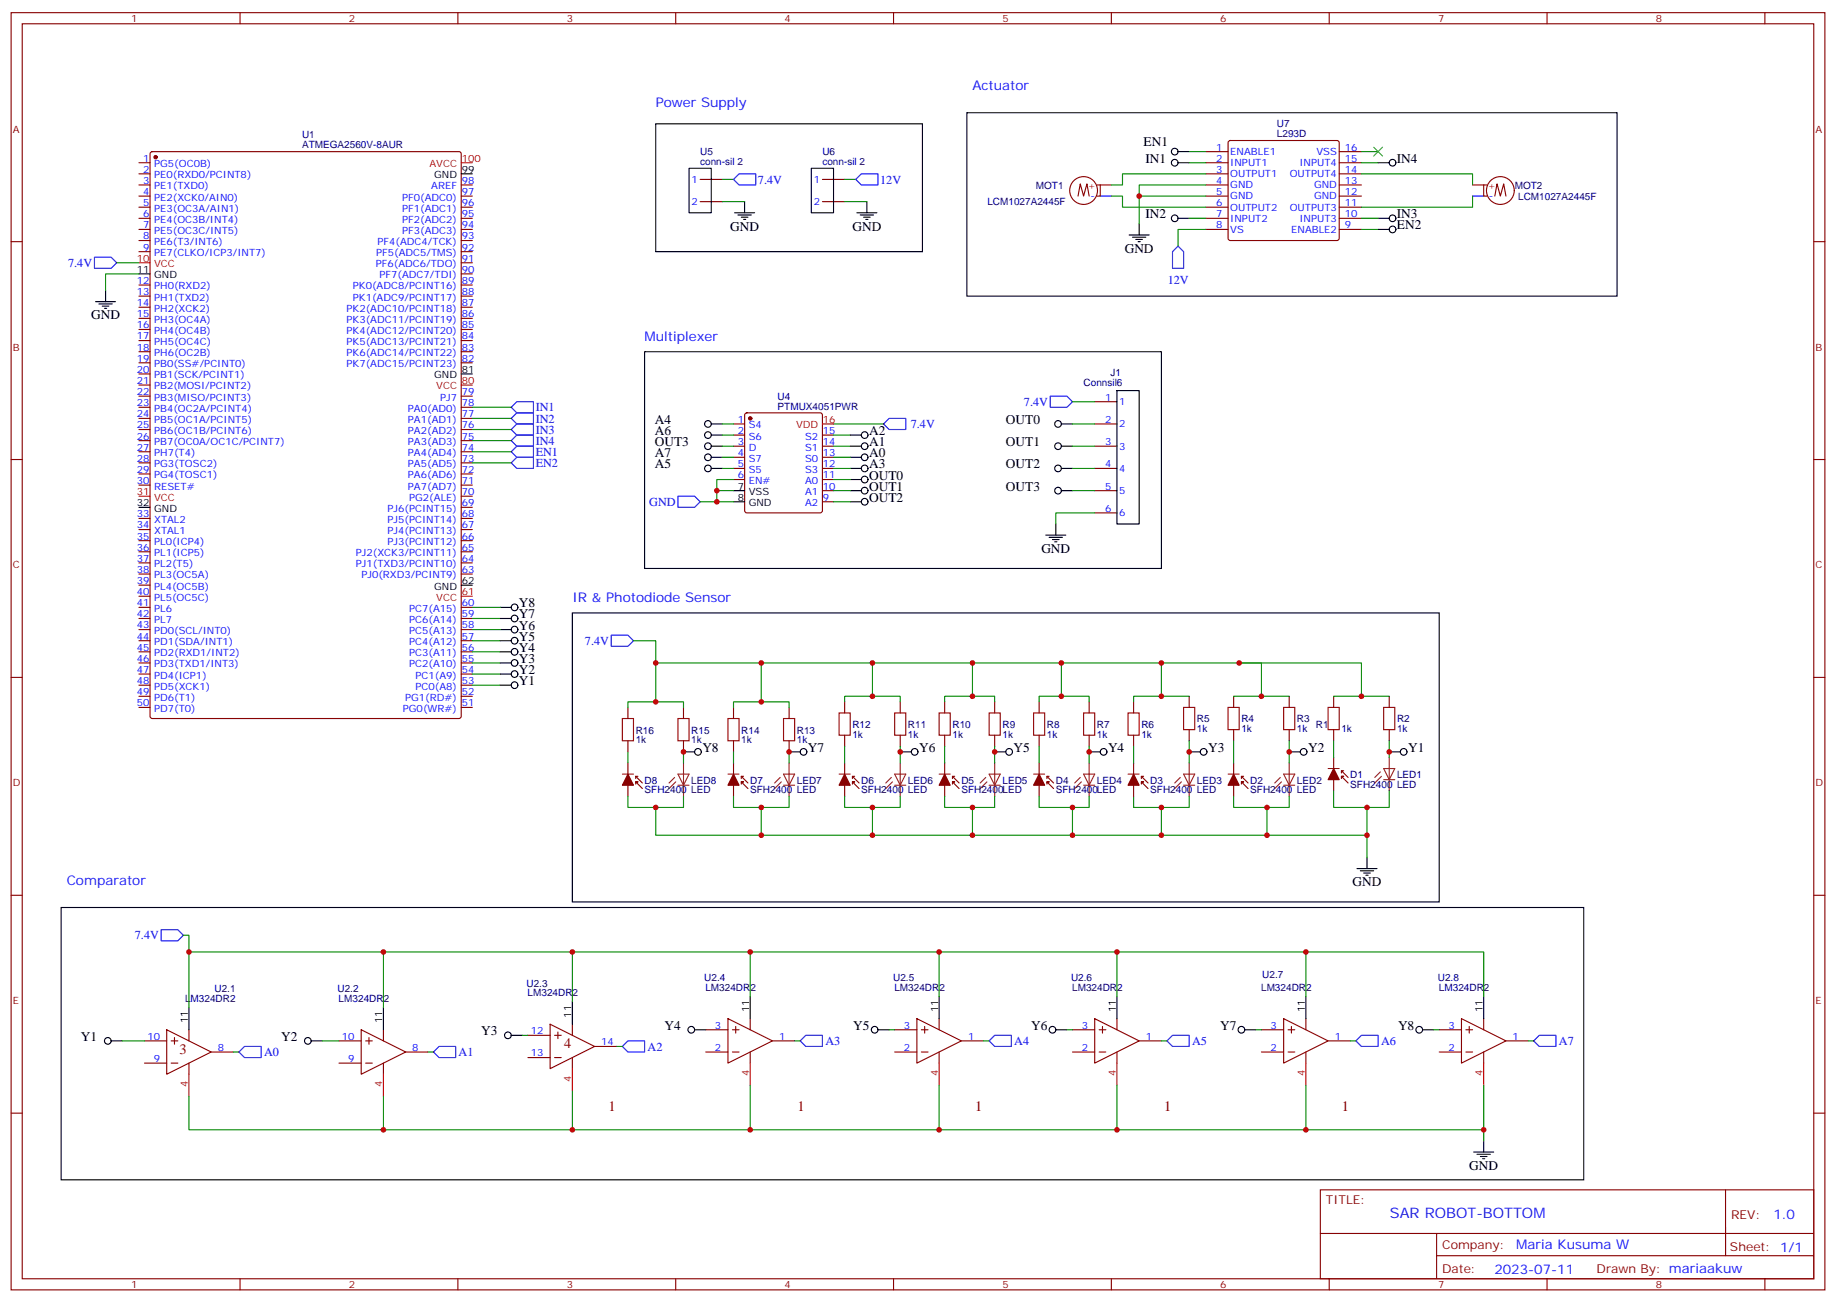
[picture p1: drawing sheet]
<svg xmlns="http://www.w3.org/2000/svg" width="583mm" height="413mm" viewBox="0 0 583 413" stroke-linecap="round" stroke-linejoin="round" font-family="sans-serif">
<g fill="none" stroke="#870000" stroke-width=".35">
<path d="M3.5 4h575.8v405.4h-575.8zM7.1 7.5h568.6v398.3h-568.6zM76.2 4v3.5M145.3 4v3.5M214.5 4v3.5M283.6 4v3.5M352.8 4v3.5M421.9 4v3.5M491.1 4v3.5M560.2 4v3.5M44.1 51.6h3.5M44.1 55.2h3.5"/>
<path d="M44.1 58.7h3.5M47.9 48.3l.4-.2h97.4l.6 .4 .1 178.8-.5 .7h-97.6l-.6-.4-.1-178.8zM146.4 58.7h3.5M222.2 56.9h7.1M261.1 56.9h7M348.2 58.7h1v3.5h-1M382.8 51.6h7M382.8 55.2h7M382.8 58.7h7M382.8 48.1h7M390.1 44.8l.4-.2h33.9l.5 .2 .2 .5v30.3l-.2 .5-.5 .2h-33.9l-.5-.2-.2-.5v-30.3zM425.1 51.6h7.1"/>
<path d="M425.1 55.2h7.1M425.1 58.7h7.1M425.1 48.1h7.1M472 58.7h-1v3.5h1M3.5 76.7h3.6M44.1 62.2h3.5M44.1 65.8h3.5M44.1 69.3h3.5M44.1 72.8h3.5M44.1 76.3h3.5M44.1 79.9h3.5M146.4 62.2h3.5"/>
<path d="M146.4 65.8h3.5M146.4 69.3h3.5M146.4 72.8h3.5M146.4 76.3h3.5M146.4 79.9h3.5M222.2 64h7.1M261.1 64h7M342.2 62.2l.7-3.9 1.1 3.9 1-3.9 .7 3.9M382.8 62.2h7M382.8 65.8h7M382.8 69.3h7M382.8 72.8h7"/>
<path d="M425.1 62.2h7.1M425.1 65.8h7.1M425.1 69.3h7.1M425.1 72.8h7.1M474.5 62.2l.7-3.9 1 3.9 1.1-3.9 .7 3.9M575.7 76.7h3.6M44.1 90.5h3.5M44.1 94h3.5M44.1 97.5h3.5M146.4 90.5h3.5M146.4 94h3.5M146.4 97.5h3.5"/>
<path d="M146.4 86.9h3.5M146.4 83.4h3.5M44.1 101h3.5M44.1 104.6h3.5M44.1 108.1h3.5M44.1 111.6h3.5M44.1 115.1h3.5M44.1 118.7h3.5M146.4 101h3.5M146.4 104.6h3.5M146.4 108.1h3.5M146.4 111.6h3.5"/>
<path d="M146.4 115.1h3.5M44.1 122.2h3.5M44.1 125.7h3.5M44.1 129.3h3.5M44.1 132.8h3.5M44.1 136.3h3.5M44.1 139.8h3.5M146.4 125.7h3.5M146.4 129.3h3.5M146.4 132.8h3.5M146.4 136.3h3.5M146.4 139.8h3.5"/>
<path d="M232.8 134.5h3.6M232.8 138.1h3.6M236.6 131.2l.5-.2h23.2l.5 .2 .3 .5v30.4l-.3 .5-.5 .2h-23.2l-.5-.3-.2-.4v-30.4zM261.1 138.1h3.5M347.5 134.5h7M347.5 127.5h7M3.5 145.8h3.6M44.1 143.4h3.5M44.1 146.9h3.5M44.1 150.4h3.5M44.1 154h3.5M146.4 143.4h3.5"/>
<path d="M146.4 146.9h3.5M146.4 150.4h3.5M146.4 154h3.5M146.4 157.5h3.5M232.8 141.6h3.6M232.8 145.1h3.6M232.8 148.7h3.6M232.8 152.2h3.6M261.1 141.6h3.5M261.1 145.1h3.5M261.1 148.7h3.5M261.1 152.2h3.5"/>
<path d="M261.1 159.2h3.5M261.1 155.7h3.5M347.5 141.6h7M347.5 148.7h7M347.5 155.7h7M575.7 145.8h3.6M44.1 164.5h3.5M44.1 168.1h3.5M44.1 171.6h3.5M44.1 175.1h3.5M44.1 178.6h3.5M146.4 164.5h3.5"/>
<path d="M146.4 168.1h3.5M146.4 171.6h3.5M146.4 175.1h3.5M146.4 178.6h3.5M146.4 161h3.5M347.5 162.8h7M44.1 182.2h3.5M44.1 185.7h3.5M44.1 189.2h3.5M44.1 192.8h3.5M44.1 196.3h3.5M44.1 199.8h3.5"/>
<path d="M146.4 182.2h3.5M146.4 192.8h3.5M146.4 196.3h3.5M146.4 199.8h3.5M3.5 215h3.6M44.1 203.3h3.5M44.1 206.9h3.5M44.1 210.4h3.5M44.1 213.9h3.5M44.1 217.5h3.5M146.4 203.3h3.5M146.4 206.9h3.5"/>
<path d="M146.4 210.4h3.5M146.4 213.9h3.5M146.4 217.5h3.5M575.7 215h3.6M44.1 221h3.5M44.1 224.5h3.5M146.4 221h3.5M146.4 224.5h3.5M199.3 224.5v3.5M199.3 235.1v3.5M217 224.5v3.5M217 235.1v3.5"/>
<path d="M232.8 224.5v3.5M232.8 235.1v3.5M250.5 224.5v3.5M250.5 235.1v3.5M268.1 222.7v3.6M268.1 233.3v3.6M285.8 222.7v3.6M285.8 233.3v3.6M299.9 222.7v3.6M299.9 233.3v3.6M315.7 222.7v3.6M315.7 233.3v3.6"/>
<path d="M329.8 222.7v3.6M329.8 233.3v3.6M345.7 222.7v3.6M345.7 233.3v3.6M359.8 222.7v3.6M359.8 233.3v3.6M377.5 221v3.5M377.5 231.6v3.5M391.6 221v3.5M391.6 231.6v3.5M409.2 221v3.5M409.2 231.6v3.5"/>
<path d="M423.3 221v3.5M423.3 231.6v3.5M441 221v3.5M441 231.6v3.5M3.5 284.1h3.6M575.7 284.1h3.6M45.9 337.4h7M45.9 330.3h7M52.9 326.8l14.1 7.1-14.1 7zM54.3 337.4h2.1M54.3 330.3h2.1M55.4 329.3v2.1"/>
<path d="M60 326.8v3.5M60 337.4v3.5M67 333.9h7.1M107.6 337.4h7.1M107.6 330.3h7.1M114.7 326.8l14.1 7.1-14.1 7zM116.1 337.4h2.1M116.1 330.3h2.1M117.1 329.3v2.1M121.7 326.8v3.5M121.7 337.4v3.5M128.8 333.9h7"/>
<path d="M167.6 335.6h7M167.6 328.6h7M174.6 325l14.1 7.1-14.1 7.1zM176 335.6h2.2M176 328.6h2.2M177.1 327.5v2.1M181.7 325v3.6M181.7 335.6v3.6M188.7 332.1h7.1M224 333.9h7.1M224 326.8h7.1M231.1 323.3l14.1 7-14.1 7.1z"/>
<path d="M232.5 333.9h2.1M232.5 326.8h2.1M233.5 325.8v2.1M238.1 323.3v3.5M238.1 333.9v3.5M245.2 330.3h7M284 333.9h7M284 326.8h7M291 323.3l14.2 7-14.2 7.1zM292.5 333.9h2.1M292.5 326.8h2.1M293.5 325.8v2.1"/>
<path d="M298.1 323.3v3.5M298.1 333.9v3.5M305.2 330.3h7M340.4 333.9h7.1M340.4 326.8h7.1M347.5 323.3l14.1 7-14.1 7.1zM348.9 333.9h2.1M348.9 326.8h2.1M350 325.8v2.1M354.5 323.3v3.5M354.5 333.9v3.5M361.6 330.3h7.1"/>
<path d="M400.4 333.9h7.1M400.4 326.8h7.1M407.5 323.3l14.1 7-14.1 7.1zM408.9 333.9h2.1M408.9 326.8h2.1M409.9 325.8v2.1M414.5 323.3v3.5M414.5 333.9v3.5M421.6 330.3h7M456.8 333.9h7.1M456.8 326.8h7.1M463.9 323.3l14.1 7-14.1 7.1z"/>
<path d="M465.3 333.9h2.1M465.3 326.8h2.1M466.4 325.8v2.1M471 323.3v3.5M471 333.9v3.5M478 330.3h7.1M3.5 353.3h3.6M575.7 353.3h3.6M419.1 377.6h156.6v28.2h-156.6zM547.7 377.6v20.9M419.1 391.5h156.5M456 398.5h119.6"/>
<path d="M456 391.5v14.1M76.2 405.8v3.6M145.3 405.8v3.6M214.5 405.8v3.6M283.6 405.8v3.6M352.8 405.8v3.6M421.9 405.8v3.6M491.1 405.8v3.6M560.2 405.8v3.6"/>
<circle cx="344" cy="60.5" r="4.4"/>
<circle cx="476.2" cy="60.5" r="4.4"/>
</g>
<g fill="#870000" stroke="#870000" stroke-width=".35">
<circle cx="49.4" cy="49.9" r=".53"/>
<circle cx="238.1" cy="132.8" r=".53"/>
</g>
<g fill="none" stroke="#f00" stroke-width=".35">
<path d="M146.4 51.6h3.5M349.2 58.7h3.6M467.4 58.7h3.6M44.1 83.4h3.5M146.4 122.2h3.5M261.1 134.5h3.5M44.1 157.5h3.5M146.4 189.2h3.5M181.7 339.2v7M238.1 337.4v7.1M298.1 337.4v7.1M354.5 337.4v7.1"/>
<path d="M414.5 337.4v7.1M471 337.4v7.1M60 340.9v7.1M121.7 340.9v7.1"/>
</g>
<g fill="none" stroke="#000" stroke-width=".35">
<path d="M208.1 39.3h84.7v40.6h-84.7zM306.9 35.8h206.4v58.2h-206.4zM146.4 55.2h3.5M218.7 53.4h7.1v14.1h-7.1zM257.5 53.4h7.1v14.1h-7.1zM373.9 51.6h3.6M373.9 48.1h3.6M437.4 51.6h3.6M233.2 67.5h6.3M234.2 68.2h4.3M235.3 68.9h2.1M236 69.6h.7"/>
<path d="M236.4 64v3.5M272 67.5h6.3M273 68.2h4.3M274.1 68.9h2.1M274.8 69.6h.7M275.2 64v3.5M358.4 74.6h6.4M359.5 75.3h4.2M360.5 76h2.2M361.2 76.7h.7M361.6 71v3.6M373.9 69.3h3.6"/>
<path d="M437.4 69.3h3.6M437.4 72.8h3.6M30.3 95.7h6.4M31.4 96.4h4.2M32.5 97.2h2.1M33.2 97.9h.7M33.5 92.2v3.5M44.1 86.9h3.5M146.4 118.7h3.5M204.6 111.6h164.1v68.8h-164.1zM225.8 134.5h3.5M225.8 138.1h3.5"/>
<path d="M269.9 138.1h3.5M336.9 134.5h3.5M354.5 124h7.1v42.3h-7.1zM225.8 141.6h3.5M225.8 145.1h3.5M225.8 148.7h3.5M232.8 155.7h3.6M232.8 159.2h3.6M269.9 155.7h3.5M269.9 159.2h3.5M269.9 141.6h3.5M269.9 145.1h3.5"/>
<path d="M269.9 148.7h3.5M269.9 152.2h3.5M336.9 155.7h3.5M336.9 141.6h3.5M336.9 148.7h3.5M44.1 161h3.5M332 169.8h6.3M333 170.5h4.3M334.1 171.2h2.1M334.8 171.9h.7M335.1 166.3v3.5M146.4 185.7h3.5"/>
<path d="M158.7 192.8h3.6M158.7 196.3h3.6M158.7 199.8h3.6M181.7 194.5h275.1v91.7h-275.1zM158.7 203.3h3.6M158.7 206.9h3.6M158.7 210.4h3.6M158.7 213.9h3.6M158.7 217.5h3.6M217 238.6h3.5M250.5 238.6h3.5M285.8 238.6h3.5"/>
<path d="M315.7 238.6h3.6M345.7 238.6h3.5M377.5 238.6h3.5M409.2 238.6h3.5M441 238.6h3.5M430.7 275.7h6.4M431.8 276.4h4.2M432.9 277.1h2.1M433.6 277.8h.7M433.9 272.1v3.6M19.4 288h483.3v86.4h-483.3zM60 319.8v7"/>
<path d="M121.7 319.8v7M181.7 318v7M238.1 316.2v7.1M298.1 316.2v7.1M354.5 316.2v7.1M414.5 316.2v7.1M471 316.2v7.1M35.3 330.3h3.5M98.8 330.3h3.5M162.3 328.6h3.5M220.5 326.8h3.5M278.7 326.8h3.5"/>
<path d="M335.1 326.8h3.6M395.1 326.8h3.5M451.6 326.8h3.5M467.8 365.6h6.3M468.8 366.3h4.3M469.9 367h2.1M470.6 367.7h.7M471 362.1v3.5"/>
<circle cx="372.9" cy="51.6" r="1.06"/>
<circle cx="372.9" cy="48.1" r="1.06"/>
<circle cx="442" cy="51.6" r="1.06"/>
<circle cx="372.9" cy="69.3" r="1.06"/>
<circle cx="442" cy="69.3" r="1.06"/>
<circle cx="442" cy="72.8" r="1.06"/>
<circle cx="224.7" cy="138.1" r="1.06"/>
<circle cx="224.7" cy="134.5" r="1.06"/>
<circle cx="274.5" cy="138.1" r="1.06"/>
<circle cx="335.8" cy="134.5" r="1.06"/>
<circle cx="224.7" cy="145.1" r="1.06"/>
<circle cx="224.7" cy="141.6" r="1.06"/>
<circle cx="224.7" cy="148.7" r="1.06"/>
<circle cx="274.5" cy="148.7" r="1.06"/>
<circle cx="274.5" cy="152.2" r="1.06"/>
<circle cx="274.5" cy="155.7" r="1.06"/>
<circle cx="274.5" cy="141.6" r="1.06"/>
<circle cx="274.5" cy="159.2" r="1.06"/>
<circle cx="274.5" cy="145.1" r="1.06"/>
<circle cx="335.8" cy="148.7" r="1.06"/>
<circle cx="335.8" cy="141.6" r="1.06"/>
<circle cx="335.8" cy="155.7" r="1.06"/>
<circle cx="163.3" cy="192.8" r="1.06"/>
<circle cx="163.3" cy="196.3" r="1.06"/>
<circle cx="163.3" cy="199.8" r="1.06"/>
<circle cx="163.3" cy="210.4" r="1.06"/>
<circle cx="163.3" cy="206.9" r="1.06"/>
<circle cx="163.3" cy="203.3" r="1.06"/>
<circle cx="163.3" cy="213.9" r="1.06"/>
<circle cx="163.3" cy="217.5" r="1.06"/>
<circle cx="221.5" cy="238.6" r="1.06"/>
<circle cx="255.1" cy="238.6" r="1.06"/>
<circle cx="290.3" cy="238.6" r="1.06"/>
<circle cx="320.3" cy="238.6" r="1.06"/>
<circle cx="350.3" cy="238.6" r="1.06"/>
<circle cx="382.1" cy="238.6" r="1.06"/>
<circle cx="413.8" cy="238.6" r="1.06"/>
<circle cx="445.6" cy="238.6" r="1.06"/>
<circle cx="34.2" cy="330.3" r="1.06"/>
<circle cx="97.7" cy="330.3" r="1.06"/>
<circle cx="161.2" cy="328.6" r="1.06"/>
<circle cx="219.4" cy="326.8" r="1.06"/>
<circle cx="277.6" cy="326.8" r="1.06"/>
<circle cx="334.1" cy="326.8" r="1.06"/>
<circle cx="394.1" cy="326.8" r="1.06"/>
<circle cx="450.5" cy="326.8" r="1.06"/>
</g>
<g fill="none" stroke="#8c2424" stroke-width=".35">
<path d="M214.1 246.7l-1.7 1.8M214.5 248.1l-2.1 2.2M215.2 249.2h3.5M215.2 245.7h3.5l-1.7 3.5zM217 242.1v10.6M247.6 246.7l-1.7 1.8M248 248.1l-2.1 2.2M248.7 249.2h3.5M248.7 245.7h3.5l-1.7 3.5zM250.5 242.1v10.6M282.9 246.7l-1.7 1.8M283.3 248.1l-2.1 2.2"/>
<path d="M284 249.2h3.5M284 245.7h3.5l-1.7 3.5zM285.8 242.1v10.6M312.9 246.7l-1.8 1.8M313.3 248.1l-2.2 2.2M314 249.2h3.5M314 245.7h3.5l-1.8 3.5zM315.7 242.1v10.6M342.9 246.7l-1.8 1.8M343.3 248.1l-2.2 2.2M344 249.2h3.5M344 245.7h3.5l-1.8 3.5z"/>
<path d="M345.7 242.1v10.6M374.6 246.7l-1.7 1.8M375 248.1l-2.1 2.2M375.7 249.2h3.5M375.7 245.7h3.5l-1.7 3.5zM377.5 242.1v10.6M406.4 246.7l-1.8 1.8M406.8 248.1l-2.2 2.2M407.5 245.7h3.5l-1.8 3.5zM407.5 249.2h3.5M409.2 242.1v10.6M438.1 245l-1.7 1.7"/>
<path d="M438.5 246.4l-2.1 2.1M439.2 243.9h3.5l-1.7 3.5zM439.2 247.4h3.5M441 240.4v10.6"/>
</g>
<g fill="none" stroke="#00f" stroke-width=".35">
<path d="M232.8 56.9l1.8-1.7h5.3v3.5h-5.3zM271.6 56.9l1.8-1.7h5.3v3.5h-5.3zM349.2 62.2h3.6M373.9 78.1l1.8 1.8v5.3h-3.5v-5.3zM467.4 62.2h3.6M30 81.6h5.3l1.7 1.8-1.7 1.8h-5.3zM162.3 129.3l1.7-1.8h5.3v3.5h-5.3zM162.3 136.3l1.7-1.8h5.3v3.6h-5.3zM164 131h5.3v3.5h-5.3l-1.7-1.7zM164 138.1h5.3v3.5h-5.3l-1.7-1.8zM280.5 134.5l1.7-1.7h5.3v3.5h-5.3zM333.4 125.7h5.3l1.7 1.8-1.7 1.8h-5.3z"/>
<path d="M162.3 143.4l1.7-1.8h5.3v3.5h-5.3zM164 145.1h5.3v3.6h-5.3l-1.7-1.8zM215.2 157.5h5.3l1.7 1.7-1.7 1.8h-5.3zM194 201.6h5.3l1.8 1.7-1.8 1.8h-5.3zM51.2 295.1h5.2l1.8 1.7-1.8 1.8h-5.2zM77.6 332.1h5.3v3.5h-5.3l-1.8-1.7zM139.3 332.1h5.3v3.5h-5.3l-1.7-1.7zM197.6 332.1l1.7-1.8h5.3v3.6h-5.3zM254 330.3l1.8-1.7h5.3v3.5h-5.3zM314 330.3l1.7-1.7h5.3v3.5h-5.3zM370.4 330.3l1.8-1.7h5.3v3.5h-5.3zM430.4 330.3l1.8-1.7h5.2v3.5h-5.2z"/>
<path d="M488.6 328.6h5.3v3.5h-5.3l-1.8-1.8z"/>
</g>
<g fill="none" stroke="#008700" stroke-width=".35">
<path d="M229.3 56.9h3.5M268.1 56.9h3.5M377.5 51.6h5.3M377.5 48.1h5.3M382.8 55.2h-26.5v3.5h-3.5M382.8 58.7h-21.2v12.3M432.2 55.2h35.2v3.5M432.2 51.6h5.2M432.2 48.1h5.2M229.3 64h7.1M268.1 64h7.1M352.8 62.2h3.5v3.6h26.5"/>
<path d="M361.6 62.2h21.2M377.5 69.3h5.3M382.8 72.8h-8.9v5.3M432.2 69.3h5.2M432.2 72.8h5.2M467.4 62.2v3.6h-35.2M37 83.4h7.1M44.1 86.9h-10.6v5.3M149.9 129.3h12.4M149.9 132.8h12.4M149.9 136.3h12.4M149.9 139.8h12.4"/>
<path d="M229.3 138.1h3.5M229.3 134.5h3.5M264.6 138.1h5.3M264.6 134.5h15.9M340.4 134.5h7.1M340.4 127.5h7.1M149.9 143.4h12.4M149.9 146.9h12.4M227.5 159.2h5.3M227.5 155.7h5.3M229.3 148.7h3.5M229.3 145.1h3.5"/>
<path d="M229.3 141.6h3.5M232.8 152.2h-5.3v7h-5.3M264.6 159.2h5.3M264.6 155.7h5.3M264.6 152.2h5.3M264.6 148.7h5.3M264.6 145.1h5.3M264.6 141.6h5.3M340.4 155.7h7.1M340.4 148.7h7.1M340.4 141.6h7.1M347.5 162.8h-12.4v3.5"/>
<path d="M149.9 199.8h8.8M149.9 196.3h8.8M149.9 192.8h8.8M149.9 217.5h8.8M149.9 213.9h8.8M149.9 210.4h8.8M149.9 206.9h8.8M149.9 203.3h8.8M201.1 203.3h7v7.1M241.7 210.4h35.2v10.6M276.9 210.4h31.8v10.6M308.7 210.4h28.2v10.6"/>
<path d="M336.9 210.4h31.8v10.6M368.7 210.4h31.7v10.6M393.3 210.4h38.9v10.6M199.3 224.5v-1.8h17.7v1.8M199.3 238.6v3.5M208.1 222.7v-12.3h33.6v12.3M217 238.6v3.5M232.8 224.5v-1.8h17.7v1.8M232.8 238.6v3.5M250.5 238.6v3.5M268.1 222.7v-1.7h17.7v1.7M268.1 236.9v5.2"/>
<path d="M285.8 236.9v5.2M299.9 222.7v-1.7h15.8v1.7M299.9 236.9v5.2M315.7 236.9v5.2M329.8 222.7v-1.7h15.9v1.7M329.8 236.9v5.2M345.7 236.9v5.2M359.8 236.9v5.2M377.5 221h-17.7v1.7M377.5 235.1v7M391.6 221h17.6M391.6 235.1v7"/>
<path d="M409.2 235.1v7M423.3 221h17.7M423.3 235.1v5.3M441 235.1v5.3M199.3 252.7v3.6h17.7v-3.6M208.1 256.3v8.8h33.6v-8.8M232.8 252.7v3.6h17.7v-3.6M268.1 252.7v3.6h17.7v-3.6M276.9 256.3v8.8h-35.2M299.9 252.7v3.6h15.8v-3.6M308.7 256.3v8.8h-31.8M329.8 252.7v3.6h15.9v-3.6"/>
<path d="M340.4 256.3v8.8h-31.7M359.8 252.7v3.6h17.7v-3.6M368.7 256.3v8.8h-28.3M391.6 252.7v3.6h17.6v-3.6M402.2 256.3v8.8h-33.5M423.3 251v5.3h17.7v-5.3M433.9 256.3v8.8M402.2 265.1h31.7v7M58.2 296.8h1.8v5.3M121.7 302.1v17.7M181.7 302.1v15.9M238.1 302.1v14.1"/>
<path d="M298.1 302.1v14.1M354.5 302.1v14.1M414.5 302.1v14.1M471 316.2v-14.1h-411v17.7M38.8 330.3h7.1M74.1 333.9h1.7M102.3 330.3h5.3M135.8 333.9h1.8M165.8 328.6h1.8M195.8 332.1h1.8M252.2 330.3h1.8M282.2 326.8h1.8"/>
<path d="M312.2 330.3h1.8M338.7 326.8h1.7M368.7 330.3h1.7M398.6 326.8h1.8M428.6 330.3h1.8M455.1 326.8h1.7M485.1 330.3h1.7M121.7 348v10.6M181.7 346.2v12.4M238.1 344.5v14.1M298.1 344.5v14.1M354.5 344.5v14.1"/>
<path d="M414.5 344.5v14.1M471 344.5v14.1h-411v-10.6M471 358.6v3.5"/>
</g>
<g fill="#850000" stroke="#850000" stroke-width=".35">
<path d="M423.3 243.9l1.8 3.5h-3.5z"/>
<path d="M391.6 245.7l1.7 3.5h-3.5z"/>
<path d="M359.8 245.7l1.8 3.5h-3.5z"/>
<path d="M329.8 245.7l1.8 3.5h-3.5z"/>
<path d="M299.9 245.7l1.7 3.5h-3.5z"/>
<path d="M268.1 245.7l1.8 3.5h-3.6z"/>
<path d="M232.8 245.7l1.8 3.5h-3.5z"/>
<path d="M199.3 245.7l1.8 3.5h-3.5z"/>
</g>
<g fill="none" stroke="#850000" stroke-width=".35">
<path d="M199.3 242.1v3.6M199.3 249.2v3.5M201.8 248.8v-.7h.7h-.7l2.1 2.2M201.8 246.4v.7M202.5 246.4h-.7l2.1 2.1M232.8 242.1v3.6M232.8 249.2v3.5M235.3 248.8v-.7h.7h-.7l2.1 2.2M235.3 246.4v.7M236 246.4h-.7l2.1 2.1M268.1 242.1v3.6M268.1 249.2v3.5"/>
<path d="M270.6 248.8v-.7h.7h-.7l2.1 2.2M270.6 246.4v.7M271.3 246.4h-.7l2.1 2.1M299.9 242.1v3.6M299.9 249.2v3.5M302.3 248.8v-.7h.7h-.7l2.1 2.2M302.3 246.4v.7M303 246.4h-.7l2.1 2.1M329.8 242.1v3.6M329.8 249.2v3.5M332.3 248.8v-.7h.7h-.7l2.1 2.2M332.3 246.4v.7"/>
<path d="M333 246.4h-.7l2.1 2.1M359.8 242.1v3.6M359.8 249.2v3.5M362.3 248.8v-.7h.7h-.7l2.1 2.2M362.3 246.4v.7M363 246.4h-.7l2.1 2.1M391.6 242.1v3.6M391.6 249.2v3.5M394.1 248.8v-.7h.7h-.7l2.1 2.2M394.1 246.4v.7M394.8 246.4h-.7l2.1 2.1M423.3 240.4v3.5"/>
<path d="M423.3 247.4v3.6M425.8 247.1v-.7h.7h-.7l2.1 2.1M425.8 244.6v.7M426.5 244.6h-.7l2.1 2.1"/>
</g>
<path d="M197.6 245.7h3.5M231.1 245.7h3.5M266.3 245.7h3.6M298.1 245.7h3.5M328.1 245.7h3.5M358.1 245.7h3.5M389.8 245.7h3.5M421.6 243.9h3.5" fill="none" stroke="#850000" stroke-width=".32"/>
<g fill="none" stroke="#a10000" stroke-width=".35">
<path d="M197.6 228h3.5v7.1h-3.5zM215.2 228h3.5v7.1h-3.5zM231.1 228h3.5v7.1h-3.5zM248.7 228h3.5v7.1h-3.5zM266.3 226.3h3.6v7h-3.6zM284 226.3h3.5v7h-3.5zM298.1 226.3h3.5v7h-3.5zM314 226.3h3.5v7h-3.5zM328.1 226.3h3.5v7h-3.5zM344 226.3h3.5v7h-3.5zM358.1 226.3h3.5v7h-3.5zM375.7 224.5h3.5v7.1h-3.5z"/>
<path d="M389.8 224.5h3.5v7.1h-3.5zM407.5 224.5h3.5v7.1h-3.5zM421.6 224.5h3.5v7.1h-3.5zM439.2 224.5h3.5v7.1h-3.5z"/>
</g>
<path d="M436 46.7l2.9 2.8M438.9 46.7l-2.9 2.8" fill="none" stroke="#3c3" stroke-width=".35"/>
<g fill="#c00">
<circle cx="432.2" cy="221" r=".88"/>
<circle cx="402.2" cy="256.3" r=".88"/>
<circle cx="400.4" cy="221" r=".88"/>
<circle cx="368.7" cy="256.3" r=".88"/>
<circle cx="368.7" cy="221" r=".88"/>
<circle cx="340.4" cy="256.3" r=".88"/>
<circle cx="308.7" cy="221" r=".88"/>
<circle cx="276.9" cy="221" r=".88"/>
<circle cx="241.7" cy="222.7" r=".88"/>
<circle cx="241.7" cy="256.3" r=".88"/>
<circle cx="308.7" cy="256.3" r=".88"/>
<circle cx="241.7" cy="210.4" r=".88"/>
<circle cx="276.9" cy="210.4" r=".88"/>
<circle cx="336.9" cy="221" r=".88"/>
<circle cx="308.7" cy="210.4" r=".88"/>
<circle cx="336.9" cy="210.4" r=".88"/>
<circle cx="368.7" cy="210.4" r=".88"/>
<circle cx="241.7" cy="265.1" r=".88"/>
<circle cx="276.9" cy="265.1" r=".88"/>
<circle cx="308.7" cy="265.1" r=".88"/>
<circle cx="340.4" cy="265.1" r=".88"/>
<circle cx="368.7" cy="265.1" r=".88"/>
<circle cx="393.3" cy="210.4" r=".88"/>
<circle cx="208.1" cy="210.4" r=".88"/>
<circle cx="208.1" cy="222.7" r=".88"/>
<circle cx="208.1" cy="256.3" r=".88"/>
<circle cx="441" cy="238.6" r=".88"/>
<circle cx="409.2" cy="238.6" r=".88"/>
<circle cx="377.5" cy="238.6" r=".88"/>
<circle cx="345.7" cy="238.6" r=".88"/>
<circle cx="315.7" cy="238.6" r=".88"/>
<circle cx="285.8" cy="238.6" r=".88"/>
<circle cx="250.5" cy="238.6" r=".88"/>
<circle cx="217" cy="238.6" r=".88"/>
<circle cx="276.9" cy="256.3" r=".88"/>
<circle cx="121.7" cy="358.6" r=".88"/>
<circle cx="181.7" cy="358.6" r=".88"/>
<circle cx="238.1" cy="358.6" r=".88"/>
<circle cx="298.1" cy="358.6" r=".88"/>
<circle cx="354.5" cy="358.6" r=".88"/>
<circle cx="414.5" cy="358.6" r=".88"/>
<circle cx="414.5" cy="302.1" r=".88"/>
<circle cx="354.5" cy="302.1" r=".88"/>
<circle cx="298.1" cy="302.1" r=".88"/>
<circle cx="238.1" cy="302.1" r=".88"/>
<circle cx="181.7" cy="302.1" r=".88"/>
<circle cx="121.7" cy="302.1" r=".88"/>
<circle cx="60" cy="302.1" r=".88"/>
<circle cx="471" cy="358.6" r=".88"/>
<circle cx="227.5" cy="159.2" r=".88"/>
<circle cx="227.5" cy="155.7" r=".88"/>
<circle cx="361.6" cy="62.2" r=".88"/>
<circle cx="402.2" cy="265.1" r=".88"/>
<circle cx="433.9" cy="256.3" r=".88"/>
<circle cx="433.9" cy="265.1" r=".88"/>
</g>
<g font-size="4.6" fill="#800">
<text x="57" y="334.5">3</text>
<text x="179.1" y="332.7">4</text>
<text x="193.1" y="352.7">1</text>
<text x="253.1" y="352.7">1</text>
<text x="309.6" y="352.7">1</text>
<text x="369.5" y="352.7">1</text>
<text x="426" y="352.7">1</text>
</g>
<text font-size="4.6" fill="#00f" x="441.2" y="386.6">SAR ROBOT-BOTTOM</text>
<g font-size="4.2" fill="#00f">
<text x="308.7" y="28.7">Actuator</text>
<text x="208.1" y="34">Power Supply</text>
<text x="204.6" y="108.1">Multiplexer</text>
<text x="181.7" y="191">IR &amp; Photodiode Sensor</text>
<text x="21.2" y="281">Comparator</text>
<text x="562.9" y="386.9">1.0</text>
<text x="481.3" y="396.4">Maria Kusuma W</text>
<text x="474.4" y="404.2">2023-07-11</text>
</g>
<g font-size="4.2">
<text x="363" y="46.4">EN1</text>
<text x="363.6" y="51.6">IN1</text>
<text x="443.4" y="51.6">IN4</text>
<text x="363.6" y="69.3">IN2</text>
<text x="443.4" y="69.3">IN3</text>
<text x="231.8" y="73.2">GND</text>
<text x="270.6" y="73.2">GND</text>
<text x="443.4" y="72.8">EN2</text>
<text x="357" y="80.2">GND</text>
<text x="28.9" y="101.4">GND</text>
<text x="207.9" y="134.5">A4</text>
<text x="319.3" y="134.5">OUT0</text>
<text x="207.9" y="138.1">A6</text>
<text x="207.9" y="141.6">OUT3</text>
<text x="275.9" y="138.1">A2</text>
<text x="275.9" y="141.6">A1</text>
<text x="319.3" y="141.6">OUT1</text>
<text x="207.9" y="145.1">A7</text>
<text x="207.9" y="148.7">A5</text>
<text x="275.9" y="145.1">A0</text>
<text x="275.9" y="148.7">A3</text>
<text x="319.3" y="148.7">OUT2</text>
<text x="275.9" y="152.2">OUT0</text>
<text x="275.9" y="155.7">OUT1</text>
<text x="319.3" y="155.7">OUT3</text>
<text x="275.9" y="159.2">OUT2</text>
<text x="330.6" y="175.5">GND</text>
<text x="164.7" y="192.8">Y8</text>
<text x="164.7" y="196.3">Y7</text>
<text x="164.7" y="199.8">Y6</text>
<text x="164.7" y="203.3">Y5</text>
<text x="164.7" y="206.9">Y4</text>
<text x="164.7" y="210.4">Y3</text>
<text x="164.7" y="213.9">Y2</text>
<text x="164.7" y="217.5">Y1</text>
<text x="222.9" y="238.6">Y8</text>
<text x="256.5" y="238.6">Y7</text>
<text x="291.7" y="238.6">Y6</text>
<text x="321.7" y="238.6">Y5</text>
<text x="351.7" y="238.6">Y4</text>
<text x="383.5" y="238.6">Y3</text>
<text x="415.2" y="238.6">Y2</text>
<text x="447" y="238.6">Y1</text>
<text x="429.3" y="281.3">GND</text>
<text x="152.7" y="328.6">Y3</text>
<text x="210.9" y="326.8">Y4</text>
<text x="270.8" y="326.8">Y5</text>
<text x="327.3" y="326.8">Y6</text>
<text x="387.3" y="326.8">Y7</text>
<text x="443.8" y="326.8">Y8</text>
<text x="25.6" y="330.3">Y1</text>
<text x="89.2" y="330.3">Y2</text>
<text x="466.4" y="371.3">GND</text>
</g>
<g font-size="3.9" fill="#00f">
<text x="240.6" y="58.2">7.4V</text>
<text x="279.4" y="58.2">12V</text>
<text x="21.6" y="84.7">7.4V</text>
<text x="370.6" y="90">12V</text>
<text x="170" y="130.6">IN1</text>
<text x="325" y="128.8">7.4V</text>
<text x="170" y="134.1">IN2</text>
<text x="170" y="137.6">IN3</text>
<text x="289.1" y="135.8">7.4V</text>
<text x="170" y="141.2">IN4</text>
<text x="170" y="144.6">EN1</text>
<text x="170" y="148.2">EN2</text>
<text x="206.1" y="160.5">GND</text>
<text x="185.7" y="204.7">7.4V</text>
<text x="42.8" y="298.1">7.4V</text>
<text x="83.8" y="335.3">A0</text>
<text x="145.6" y="335.3">A1</text>
<text x="205.6" y="333.5">A2</text>
<text x="262" y="331.7">A3</text>
<text x="322" y="331.7">A4</text>
<text x="378.4" y="331.7">A5</text>
<text x="438.4" y="331.7">A6</text>
<text x="494.8" y="331.7">A7</text>
</g>
<g font-size="3.9" fill="#800">
<text x="420.9" y="382.2">TITLE:</text>
<text x="549.5" y="386.9">REV:</text>
<text x="457.8" y="396.4">Company:</text>
<text x="549.1" y="397">Sheet: 1/1</text>
<text x="457.8" y="404.1">Date:</text>
<text x="506.8" y="404.2">Drawn By: mariaakuw</text>
</g>
<g font-size="3.2" fill="#800">
<text x="41.6" y="7">1</text>
<text x="110.8" y="7">2</text>
<text x="179.9" y="7">3</text>
<text x="249.1" y="7">4</text>
<text x="318.2" y="7">5</text>
<text x="387.3" y="7">6</text>
<text x="456.5" y="7">7</text>
<text x="525.6" y="7">8</text>
<text x="4.1" y="42.1">A</text>
<text x="576.3" y="42.1">A</text>
<text x="4.1" y="111.3">B</text>
<text x="576.3" y="111.3">B</text>
<text x="4.1" y="180.4">C</text>
<text x="576.3" y="180.4">C</text>
<text x="4.1" y="249.6">D</text>
<text x="576.3" y="249.6">D</text>
<text x="4.1" y="318.7">E</text>
<text x="576.3" y="318.7">E</text>
<text x="41.6" y="408.8">1</text>
<text x="110.8" y="408.8">2</text>
<text x="179.9" y="408.8">3</text>
<text x="249.1" y="408.8">4</text>
<text x="318.2" y="408.8">5</text>
<text x="387.3" y="408.8">6</text>
<text x="456.5" y="408.8">7</text>
<text x="525.6" y="408.8">8</text>
</g>
<g font-size="3.2" fill="#000080">
<text x="405.3" y="40.4">U7</text>
<text x="95.9" y="46.9">ATMEGA2560V-8AUR</text>
<text x="95.9" y="43.8">U1</text>
<text x="405.3" y="43.5">L293D</text>
<text x="222.2" y="52.4">conn-sil 2</text>
<text x="222.2" y="49.3">U5</text>
<text x="261" y="52.4">conn-sil 2</text>
<text x="261" y="49.3">U6</text>
<text x="328.8" y="59.9">MOT1</text>
<text x="480.8" y="59.9">MOT2</text>
<text x="313.4" y="65.2">LCM1027A2445F</text>
<text x="481.9" y="63.4">LCM1027A2445F</text>
<text x="352.5" y="119.3">J1</text>
<text x="344" y="122.6">Connsil6</text>
<text x="246.8" y="130">PTMUX4051PWR</text>
<text x="246.8" y="126.9">U4</text>
<text x="201.8" y="232.8">R16</text>
<text x="219.4" y="232.8">R15</text>
<text x="235.3" y="232.8">R14</text>
<text x="252.9" y="232.8">R13</text>
<text x="270.6" y="231">R12</text>
<text x="288.2" y="231">R11</text>
<text x="302.3" y="231">R10</text>
<text x="318.2" y="231">R9</text>
<text x="332.3" y="231">R8</text>
<text x="348.2" y="231">R7</text>
<text x="362.3" y="231">R6</text>
<text x="379.9" y="232.4">1k</text>
<text x="379.9" y="229.3">R5</text>
<text x="394.1" y="232.4">1k</text>
<text x="394.1" y="229.3">R4</text>
<text x="411.7" y="232.4">1k</text>
<text x="411.7" y="229.3">R3</text>
<text x="417.7" y="230.9">R1</text>
<text x="425.8" y="232.4">1k</text>
<text x="443.4" y="232.4">1k</text>
<text x="443.4" y="229.3">R2</text>
<text x="201.8" y="235.9">1k</text>
<text x="219.4" y="235.9">1k</text>
<text x="235.3" y="235.9">1k</text>
<text x="252.9" y="235.9">1k</text>
<text x="270.6" y="234.1">1k</text>
<text x="288.2" y="234.1">1k</text>
<text x="302.3" y="234.1">1k</text>
<text x="318.2" y="234.1">1k</text>
<text x="332.3" y="234.1">1k</text>
<text x="348.2" y="234.1">1k</text>
<text x="362.3" y="234.1">1k</text>
<text x="204.6" y="251.8">SFH2400 LED</text>
<text x="204.6" y="248.7">D8</text>
<text x="219.4" y="248.7">LED8</text>
<text x="238.1" y="251.8">SFH2400 LED</text>
<text x="238.1" y="248.7">D7</text>
<text x="252.9" y="248.7">LED7</text>
<text x="273.4" y="251.8">SFH2400 LED</text>
<text x="273.4" y="248.7">D6</text>
<text x="288.2" y="248.7">LED6</text>
<text x="305.2" y="251.8">SFH2400LED</text>
<text x="305.2" y="248.7">D5</text>
<text x="318.2" y="248.7">LED5</text>
<text x="335.1" y="251.8">SFH2400LED</text>
<text x="335.1" y="248.7">D4</text>
<text x="348.2" y="248.7">LED4</text>
<text x="365.1" y="251.8">SFH2400 LED</text>
<text x="365.1" y="248.7">D3</text>
<text x="379.9" y="248.7">LED3</text>
<text x="396.9" y="251.8">SFH2400 LED</text>
<text x="396.9" y="248.7">D2</text>
<text x="411.7" y="248.7">LED2</text>
<text x="428.6" y="250">SFH2400 LED</text>
<text x="428.6" y="246.9">D1</text>
<text x="443.4" y="246.9">LED1</text>
<text x="223.6" y="311.3">U2.4</text>
<text x="283.5" y="311.3">U2.5</text>
<text x="340" y="311.3">U2.6</text>
<text x="400.7" y="310.3">U2.7</text>
<text x="456.4" y="311.3">U2.8</text>
<text x="58.7" y="318">LM324DR2</text>
<text x="68.1" y="314.9">U2.1</text>
<text x="107.1" y="314.9">U2.2</text>
<text x="107.5" y="318">LM324DR2</text>
<text x="167.1" y="313.1">U2.3</text>
<text x="167.5" y="316.2">LM324DR2</text>
<text x="223.9" y="314.5">LM324DR2</text>
<text x="283.9" y="314.5">LM324DR2</text>
<text x="340.3" y="314.5">LM324DR2</text>
<text x="400.3" y="314.5">LM324DR2</text>
<text x="456.7" y="314.5">LM324DR2</text>
</g>
<g font-size="3.2" fill="#00f">
<text x="386" y="47.8">1</text>
<text x="426.9" y="47.8">16</text>
<text x="45.4" y="51.3">1</text>
<text x="48.9" y="53.1">PG5(OC0B)</text>
<text x="386" y="51.3">2</text>
<text x="390.5" y="49.2">ENABLE1</text>
<text x="390.5" y="52.7">INPUT1</text>
<text x="412.5" y="52.7">INPUT4</text>
<text x="417.9" y="49.2">VSS</text>
<text x="426.9" y="51.3">15</text>
<text x="45.4" y="54.8">2</text>
<text x="45.4" y="58.3">3</text>
<text x="48.9" y="56.6">PE0(RXD0/PCINT8)</text>
<text x="146.6" y="58.3">98</text>
<text x="219.5" y="58">1</text>
<text x="258.3" y="58">1</text>
<text x="386" y="54.8">3</text>
<text x="386" y="58.3">4</text>
<text x="390.5" y="56.2">OUTPUT1</text>
<text x="390.5" y="59.8">GND</text>
<text x="409.4" y="56.2">OUTPUT4</text>
<text x="417.1" y="59.8">GND</text>
<text x="426.9" y="58.3">13</text>
<text x="426.9" y="54.8">14</text>
<text x="45.4" y="61.9">4</text>
<text x="45.4" y="65.4">5</text>
<text x="48.9" y="60.1">PE1(TXD0)</text>
<text x="48.9" y="63.6">PE2(XCK0/AIN0)</text>
<text x="127.6" y="63.6">PF0(ADC0)</text>
<text x="136.9" y="60.1">AREF</text>
<text x="146.6" y="65.4">96</text>
<text x="146.6" y="61.9">97</text>
<text x="219.5" y="65.1">2</text>
<text x="258.3" y="65.1">2</text>
<text x="346.1" y="63.3">-</text>
<text x="386" y="61.9">5</text>
<text x="386" y="65.4">6</text>
<text x="390.5" y="63.3">GND</text>
<text x="417.1" y="63.3">GND</text>
<text x="426.9" y="65.4">11</text>
<text x="426.9" y="61.9">12</text>
<text x="472.6" y="63.3">-</text>
<text x="45.4" y="68.9">6</text>
<text x="48.9" y="67.2">PE3(OC3A/AIN1)</text>
<text x="48.9" y="70.7">PE4(OC3B/INT4)</text>
<text x="127.6" y="70.7">PF2(ADC2)</text>
<text x="127.6" y="67.2">PF1(ADC1)</text>
<text x="146.6" y="68.9">95</text>
<text x="386" y="68.9">7</text>
<text x="390.5" y="66.8">OUTPUT2</text>
<text x="390.5" y="70.3">INPUT2</text>
<text x="409.4" y="66.8">OUTPUT3</text>
<text x="412.5" y="70.3">INPUT3</text>
<text x="426.9" y="68.9">10</text>
<text x="45.4" y="72.5">7</text>
<text x="45.4" y="76">8</text>
<text x="48.9" y="74.2">PE5(OC3C/INT5)</text>
<text x="48.9" y="77.8">PE6(T3/INT6)</text>
<text x="119.8" y="77.8">PF4(ADC4/TCK)</text>
<text x="127.6" y="74.2">PF3(ADC3)</text>
<text x="146.6" y="76">93</text>
<text x="146.6" y="72.5">94</text>
<text x="386" y="72.5">8</text>
<text x="390.5" y="73.9">VS</text>
<text x="409.9" y="73.9">ENABLE2</text>
<text x="426.9" y="72.5">9</text>
<text x="45.4" y="79.5">9</text>
<text x="48.9" y="81.3">PE7(CLKO/ICP3/INT7)</text>
<text x="119.4" y="81.3">PF5(ADC5/TMS)</text>
<text x="146.6" y="83">91</text>
<text x="146.6" y="79.5">92</text>
<text x="119.3" y="84.8">PF6(ADC6/TDO)</text>
<text x="120.4" y="88.3">PF7(ADC7/TDI)</text>
<text x="146.6" y="86.6">90</text>
<text x="43.4" y="90.1">12</text>
<text x="43.4" y="93.6">13</text>
<text x="48.9" y="91.9">PH0(RXD2)</text>
<text x="48.9" y="95.4">PH1(TXD2)</text>
<text x="112" y="95.4">PK1(ADC9/PCINT17)</text>
<text x="112" y="91.9">PK0(ADC8/PCINT16)</text>
<text x="146.6" y="93.6">88</text>
<text x="146.6" y="90.1">89</text>
<text x="43.4" y="97.2">14</text>
<text x="43.4" y="100.7">15</text>
<text x="48.9" y="98.9">PH2(XCK2)</text>
<text x="110" y="98.9">PK2(ADC10/PCINT18)</text>
<text x="146.6" y="100.7">86</text>
<text x="146.6" y="97.2">87</text>
<text x="43.4" y="104.2">16</text>
<text x="43.4" y="107.7">17</text>
<text x="48.9" y="102.4">PH3(OC4A)</text>
<text x="48.9" y="106">PH4(OC4B)</text>
<text x="110" y="106">PK4(ADC12/PCINT20)</text>
<text x="110" y="102.4">PK3(ADC11/PCINT19)</text>
<text x="146.6" y="107.7">84</text>
<text x="146.6" y="104.2">85</text>
<text x="43.4" y="111.3">18</text>
<text x="48.9" y="109.5">PH5(OC4C)</text>
<text x="48.9" y="113">PH6(OC2B)</text>
<text x="110" y="113">PK6(ADC14/PCINT22)</text>
<text x="110" y="109.5">PK5(ADC13/PCINT21)</text>
<text x="146.6" y="111.3">83</text>
<text x="43.4" y="114.8">19</text>
<text x="43.4" y="118.3">20</text>
<text x="48.9" y="116.6">PB0(SS#/PCINT0)</text>
<text x="110" y="116.6">PK7(ADC15/PCINT23)</text>
<text x="146.6" y="114.8">82</text>
<text x="43.4" y="121.8">21</text>
<text x="43.4" y="125.4">22</text>
<text x="48.9" y="120.1">PB1(SCK/PCINT1)</text>
<text x="48.9" y="123.6">PB2(MOSI/PCINT2)</text>
<text x="146.6" y="125.4">79</text>
<text x="43.4" y="128.9">23</text>
<text x="48.9" y="127.1">PB3(MISO/PCINT3)</text>
<text x="48.9" y="130.7">PB4(OC2A/PCINT4)</text>
<text x="129.5" y="130.7">PA0(AD0)</text>
<text x="139.7" y="127.1">PJ7</text>
<text x="146.6" y="128.9">78</text>
<text x="350.8" y="127.1">1</text>
<text x="355.2" y="128.6">1</text>
<text x="43.4" y="132.4">24</text>
<text x="43.4" y="136">25</text>
<text x="48.9" y="134.2">PB5(OC1A/PCINT5)</text>
<text x="48.9" y="137.7">PB6(OC1B/PCINT6)</text>
<text x="129.5" y="137.7">PA2(AD2)</text>
<text x="129.5" y="134.2">PA1(AD1)</text>
<text x="146.6" y="136">76</text>
<text x="146.6" y="132.4">77</text>
<text x="234.2" y="134.2">1</text>
<text x="234.2" y="137.7">2</text>
<text x="237.7" y="136">S4</text>
<text x="261.2" y="137.7">15</text>
<text x="350.8" y="134.2">2</text>
<text x="355.2" y="135.6">2</text>
<text x="43.4" y="139.5">26</text>
<text x="43.4" y="143">27</text>
<text x="48.9" y="141.3">PB7(OC0A/OC1C/PCINT7)</text>
<text x="129.5" y="141.3">PA3(AD3)</text>
<text x="146.6" y="143">74</text>
<text x="146.6" y="139.5">75</text>
<text x="234.2" y="141.3">3</text>
<text x="237.7" y="139.5">S6</text>
<text x="237.7" y="143">D</text>
<text x="255.6" y="143">S1</text>
<text x="255.6" y="139.5">S2</text>
<text x="261.2" y="141.3">14</text>
<text x="350.8" y="141.3">3</text>
<text x="355.2" y="142.7">3</text>
<text x="43.4" y="146.5">28</text>
<text x="48.9" y="144.8">PH7(T4)</text>
<text x="48.9" y="148.3">PG3(TOSC2)</text>
<text x="129.5" y="148.3">PA5(AD5)</text>
<text x="129.5" y="144.8">PA4(AD4)</text>
<text x="146.6" y="146.5">73</text>
<text x="234.2" y="144.8">4</text>
<text x="234.2" y="148.3">5</text>
<text x="237.7" y="146.5">S7</text>
<text x="255.6" y="146.5">S0</text>
<text x="261.2" y="148.3">12</text>
<text x="261.2" y="144.8">13</text>
<text x="350.8" y="148.3">4</text>
<text x="355.2" y="149.7">4</text>
<text x="43.4" y="150.1">29</text>
<text x="43.4" y="153.6">30</text>
<text x="48.9" y="151.8">PG4(TOSC1)</text>
<text x="48.9" y="155.4">RESET#</text>
<text x="129.5" y="155.4">PA7(AD7)</text>
<text x="129.5" y="151.8">PA6(AD6)</text>
<text x="146.6" y="153.6">71</text>
<text x="146.6" y="150.1">72</text>
<text x="234.2" y="151.8">6</text>
<text x="237.7" y="150.1">S5</text>
<text x="237.7" y="153.6">EN#</text>
<text x="255.6" y="153.6">A0</text>
<text x="255.6" y="150.1">S3</text>
<text x="261.2" y="155.4">10</text>
<text x="261.2" y="151.8">11</text>
<text x="350.8" y="155.4">5</text>
<text x="129.9" y="158.9">PG2(ALE)</text>
<text x="146.6" y="160.7">69</text>
<text x="146.6" y="157.1">70</text>
<text x="255.6" y="160.7">A2</text>
<text x="255.6" y="157.1">A1</text>
<text x="261.2" y="158.9">9</text>
<text x="355.2" y="156.8">5</text>
<text x="43.4" y="164.2">33</text>
<text x="43.4" y="167.7">34</text>
<text x="48.9" y="165.9">XTAL2</text>
<text x="123" y="165.9">PJ5(PCINT14)</text>
<text x="123" y="162.4">PJ6(PCINT15)</text>
<text x="146.6" y="167.7">67</text>
<text x="146.6" y="164.2">68</text>
<text x="350.8" y="162.4">6</text>
<text x="355.2" y="163.8">6</text>
<text x="43.4" y="171.2">35</text>
<text x="48.9" y="169.5">XTAL1</text>
<text x="48.9" y="173">PL0(ICP4)</text>
<text x="123" y="173">PJ3(PCINT12)</text>
<text x="123" y="169.5">PJ4(PCINT13)</text>
<text x="146.6" y="171.2">66</text>
<text x="43.4" y="174.8">36</text>
<text x="43.4" y="178.3">37</text>
<text x="48.9" y="176.5">PL1(ICP5)</text>
<text x="113" y="176.5">PJ2(XCK3/PCINT11)</text>
<text x="146.6" y="178.3">64</text>
<text x="146.6" y="174.8">65</text>
<text x="43.4" y="181.8">38</text>
<text x="43.4" y="185.3">39</text>
<text x="48.9" y="180.1">PL2(T5)</text>
<text x="48.9" y="183.6">PL3(OC5A)</text>
<text x="113" y="180.1">PJ1(TXD3/PCINT10)</text>
<text x="114.7" y="183.6">PJ0(RXD3/PCINT9)</text>
<text x="146.6" y="181.8">63</text>
<text x="43.4" y="188.9">40</text>
<text x="48.9" y="187.1">PL4(OC5B)</text>
<text x="48.9" y="190.6">PL5(OC5C)</text>
<text x="43.4" y="192.4">41</text>
<text x="43.4" y="195.9">42</text>
<text x="48.9" y="194.2">PL6</text>
<text x="48.9" y="197.7">PL7</text>
<text x="129.9" y="197.7">PC6(A14)</text>
<text x="129.9" y="194.2">PC7(A15)</text>
<text x="146.6" y="195.9">59</text>
<text x="146.6" y="192.4">60</text>
<text x="43.4" y="199.5">43</text>
<text x="43.4" y="203">44</text>
<text x="48.9" y="201.2">PD0(SCL/INT0)</text>
<text x="129.9" y="201.2">PC5(A13)</text>
<text x="146.6" y="203">57</text>
<text x="146.6" y="199.5">58</text>
<text x="43.4" y="206.5">45</text>
<text x="48.9" y="204.8">PD1(SDA/INT1)</text>
<text x="48.9" y="208.3">PD2(RXD1/INT2)</text>
<text x="129.9" y="208.3">PC3(A11)</text>
<text x="129.9" y="204.8">PC4(A12)</text>
<text x="146.6" y="206.5">56</text>
<text x="43.4" y="210">46</text>
<text x="43.4" y="213.6">47</text>
<text x="48.9" y="211.8">PD3(TXD1/INT3)</text>
<text x="48.9" y="215.3">PD4(ICP1)</text>
<text x="129.9" y="211.8">PC2(A10)</text>
<text x="131.9" y="215.3">PC1(A9)</text>
<text x="146.6" y="213.6">54</text>
<text x="146.6" y="210">55</text>
<text x="43.4" y="217.1">48</text>
<text x="43.4" y="220.6">49</text>
<text x="48.9" y="218.9">PD5(XCK1)</text>
<text x="131.9" y="218.9">PC0(A8)</text>
<text x="146.6" y="220.6">52</text>
<text x="146.6" y="217.1">53</text>
<text x="43.4" y="224.2">50</text>
<text x="48.9" y="222.4">PD6(T1)</text>
<text x="48.9" y="225.9">PD7(T0)</text>
<text x="127.9" y="225.9">PG0(WR#)</text>
<text x="128.6" y="222.4">PG1(RD#)</text>
<text x="146.6" y="224.2">51</text>
<text x="46.8" y="330">10</text>
<text x="108.5" y="330">10</text>
<text x="168.5" y="328.2">12</text>
<text x="226.9" y="326.5">3</text>
<text x="247.3" y="330">1</text>
<text x="286.9" y="326.5">3</text>
<text x="307.3" y="330">1</text>
<text x="343.4" y="326.5">3</text>
<text x="363.7" y="330">1</text>
<text x="403.3" y="326.5">3</text>
<text x="423.7" y="330">1</text>
<text x="459.8" y="326.5">3</text>
<text x="480.1" y="330">1</text>
<text x="69.1" y="333.5">8</text>
<text x="130.9" y="333.5">8</text>
<text x="168.5" y="335.3">13</text>
<text x="190.9" y="331.8">14</text>
<text x="226.9" y="333.5">2</text>
<text x="286.9" y="333.5">2</text>
<text x="343.4" y="333.5">2</text>
<text x="403.3" y="333.5">2</text>
<text x="459.8" y="333.5">2</text>
<text x="48.8" y="337">9</text>
<text x="110.5" y="337">9</text>
</g>
<g font-size="3.2" fill="#f00">
<text x="136.3" y="53.1">AVCC</text>
<text x="146.6" y="51.3">100</text>
<text x="345.3" y="60.1">+</text>
<text x="472.3" y="60.1">+</text>
<text x="43.4" y="83">10</text>
<text x="48.9" y="84.8">VCC</text>
<text x="138.5" y="123.6">VCC</text>
<text x="146.6" y="121.8">80</text>
<text x="252.7" y="136">VDD</text>
<text x="261.2" y="134.2">16</text>
<text x="43.4" y="157.1">31</text>
<text x="48.9" y="158.9">VCC</text>
<text x="138.5" y="190.6">VCC</text>
<text x="146.6" y="188.9">61</text>
<text x="237.8" y="341.5" transform="rotate(-90 237.8 341.5)">4</text>
<text x="297.7" y="341.5" transform="rotate(-90 297.7 341.5)">4</text>
<text x="354.2" y="341.5" transform="rotate(-90 354.2 341.5)">4</text>
<text x="414.2" y="341.5" transform="rotate(-90 414.2 341.5)">4</text>
<text x="470.6" y="341.5" transform="rotate(-90 470.6 341.5)">4</text>
<text x="59.6" y="345.1" transform="rotate(-90 59.6 345.1)">4</text>
<text x="121.4" y="345.1" transform="rotate(-90 121.4 345.1)">4</text>
<text x="181.3" y="343.3" transform="rotate(-90 181.3 343.3)">4</text>
</g>
<g font-size="3.2">
<text x="137.8" y="56.6">GND</text>
<text x="146.6" y="54.8">99</text>
<text x="43.4" y="86.6">11</text>
<text x="48.9" y="88.3">GND</text>
<text x="146.6" y="118.3">81</text>
<text x="137.8" y="120.1">GND</text>
<text x="234.2" y="155.4">7</text>
<text x="43.4" y="160.7">32</text>
<text x="234.2" y="158.9">8</text>
<text x="237.7" y="157.1">VSS</text>
<text x="237.7" y="160.7">GND</text>
<text x="48.9" y="162.4">GND</text>
<text x="146.6" y="185.3">62</text>
<text x="137.8" y="187.1">GND</text>
<text x="181.3" y="322.9" transform="rotate(-90 181.3 322.9)">11</text>
<text x="237.8" y="321.2" transform="rotate(-90 237.8 321.2)">11</text>
<text x="297.7" y="321.2" transform="rotate(-90 297.7 321.2)">11</text>
<text x="354.2" y="321.2" transform="rotate(-90 354.2 321.2)">11</text>
<text x="414.2" y="321.2" transform="rotate(-90 414.2 321.2)">11</text>
<text x="470.6" y="321.2" transform="rotate(-90 470.6 321.2)">11</text>
<text x="59.6" y="324.7" transform="rotate(-90 59.6 324.7)">11</text>
<text x="121.4" y="324.7" transform="rotate(-90 121.4 324.7)">11</text>
</g>
</svg>
